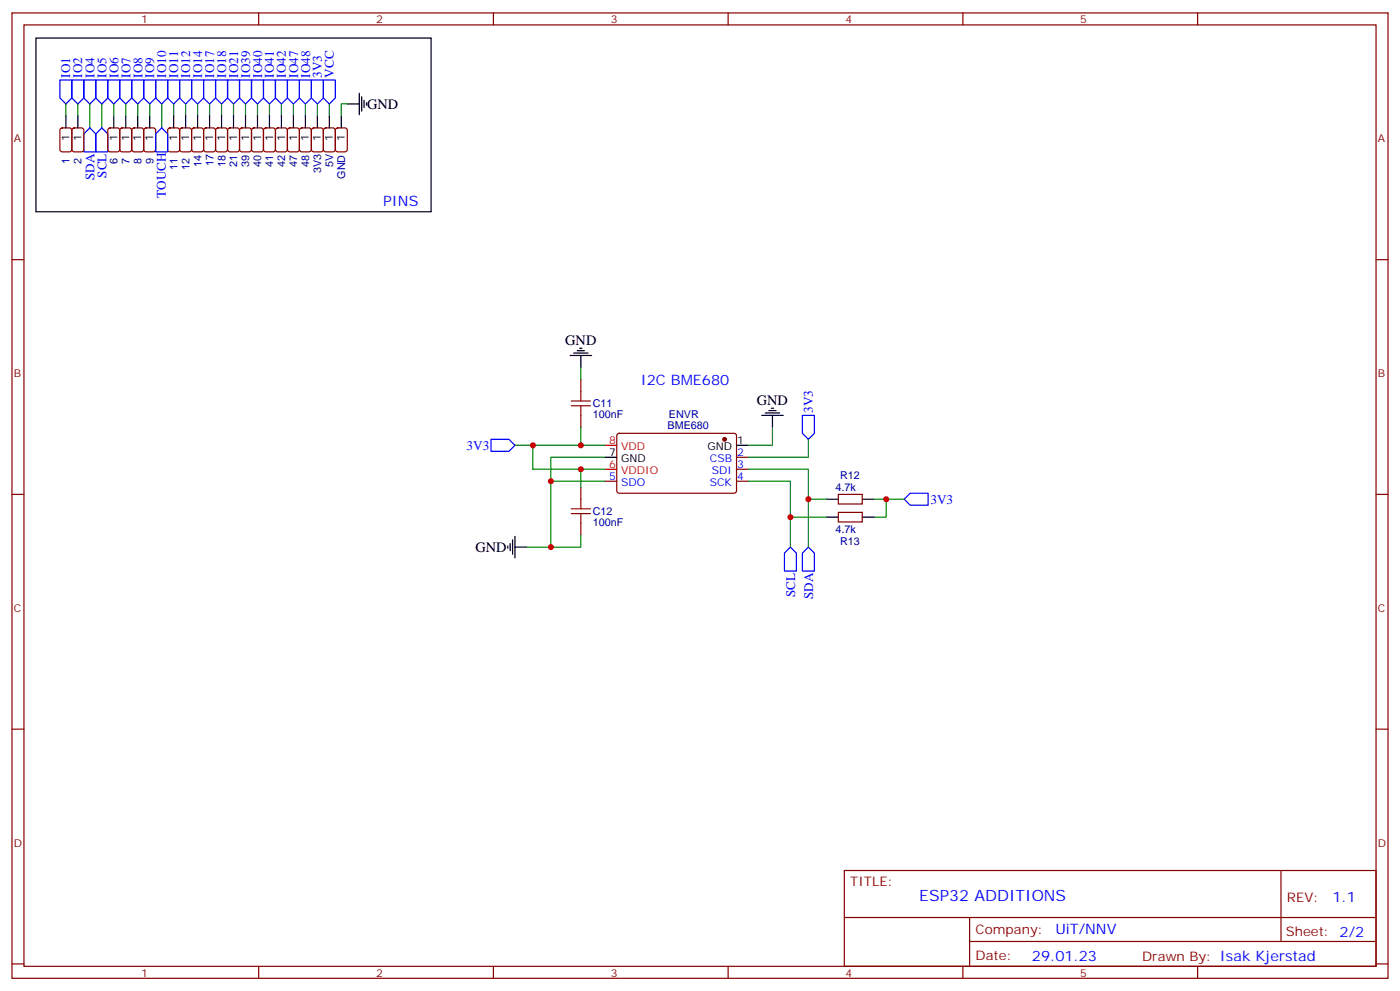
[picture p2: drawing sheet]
<svg xmlns="http://www.w3.org/2000/svg" width="412mm" height="292mm" viewBox="0 0 412 292" stroke-linecap="round" stroke-linejoin="round" font-family="sans-serif">
<g fill="none" stroke="#870000" stroke-width=".35">
<path d="M3.5 3.8h405.4v284.3h-405.4zM7.1 7.3h398.2v277.3h-398.2zM76.2 3.8v3.5M145.3 3.8v3.5M214.5 3.8v3.5M283.6 3.8v3.5M352.8 3.8v3.5M17.9 37.9l.4-.2h2.2l.6 .4 .1 5.9-.5 .7h-2.4l-.6-.4-.1-5.9zM21.4 37.9l.5-.2h2.1l.6 .4 .1 5.9-.5 .7h-2.3l-.7-.4v-5.9zM32 37.9l.5-.2h2.1l.6 .4 .1 5.9-.5 .7h-2.3l-.7-.4-.1-5.9zM35.5 37.9l.5-.2h2.1l.7 .4v5.9l-.5 .7h-2.3l-.7-.4v-5.9zM39 37.9l.5-.2h2.1l.7 .4v5.9l-.4 .7h-2.4l-.6-.4-.1-5.9z"/>
<path d="M42.6 37.9l.4-.2h2.2l.6 .4 .1 5.9-.5 .7h-2.4l-.6-.4-.1-5.9zM49.6 37.9l.5-.2h2.1l.7 .4v5.9l-.4 .7h-2.4l-.7-.4v-5.9zM53.2 37.9l.4-.2h2.1l.7 .4v5.9l-.4 .7h-2.4l-.6-.4-.1-5.9zM56.7 37.9l.4-.2h2.2l.6 .4 .1 5.9-.5 .7h-2.4l-.6-.4-.1-5.9zM60.2 37.9l.5-.2h2.1l.6 .4 .1 5.9-.5 .7h-2.3l-.7-.4v-5.9zM63.7 37.9l.5-.2h2.1l.7 .4v5.9l-.4 .7h-2.4l-.6-.4-.1-5.9zM67.3 37.9l.4-.2h2.1l.7 .4 .1 5.9-.5 .7h-2.4l-.6-.4-.1-5.9zM70.8 37.9l.5-.2h2.1l.6 .4 .1 5.9-.5 .7h-2.3l-.7-.4v-5.9zM74.3 37.9l.5-.2h2.1l.7 .4v5.9l-.5 .7h-2.3l-.7-.4v-5.9zM77.8 37.9l.5-.2h2.1l.7 .4v5.9l-.4 .7h-2.4l-.6-.4-.1-5.9zM81.4 37.9l.4-.2h2.2l.6 .4 .1 5.9-.5 .7h-2.4l-.6-.4-.1-5.9zM84.9 37.9l.5-.2h2.1l.6 .4 .1 5.9-.5 .7h-2.3l-.7-.4v-5.9z"/>
<path d="M88.4 37.9l.5-.2h2.1l.7 .4v5.9l-.4 .7h-2.4l-.7-.4v-5.9zM92 37.9l.4-.2h2.1l.7 .4v5.9l-.4 .7h-2.4l-.6-.4-.1-5.9zM95.5 37.9l.5-.2h2.1l.6 .4 .1 5.9-.5 .7h-2.3l-.7-.4-.1-5.9zM99 37.9l.5-.2h2.1l.7 .4v5.9l-.5 .7h-2.3l-.7-.4v-5.9zM3.5 76.5h3.6M405.3 76.5h3.6M171.1 111.8v3.5M171.1 122.3v3.6M181.9 127.8l.5-.2 34.1 .1 .5 .6-.1 16.5-.6 .5-34.2-.1-.4-.6v-16.3zM217 138.2h3.5M217 134.7h3.5M3.5 145.6h3.6"/>
<path d="M171.1 143.5v3.5M171.1 154.1v3.5M178.2 141.7h3.5M217 141.7h3.5M246.9 145.6h7.1v2.8h-7.1zM246.9 150.9h7.1v2.8h-7.1zM405.3 145.6h3.6M3.5 214.8h3.6M405.3 214.8h3.6M248.7 256.4h156.6v28.2h-156.6zM377.3 256.4v20.9M248.7 270.2h156.5"/>
<path d="M285.6 277.3h119.6M285.6 270.2v14.2M3.5 283.9h3.6M76.2 284.6v3.5M145.3 284.6v3.5M214.5 284.6v3.5M283.6 284.6v3.5M352.8 284.6v3.5M405.3 283.9h3.6"/>
</g>
<circle cx="213.4" cy="129.4" r=".53" fill="#870000" stroke="#870000" stroke-width=".35"/>
<path d="M178.2 131.2h3.5M178.2 138.2h3.5" fill="none" stroke="#f00" stroke-width=".35"/>
<g fill="none" stroke="#000" stroke-width=".35">
<path d="M10.6 11.2h116.4v51.2h-116.4zM19.4 34.1v3.6M22.9 34.1v3.6M33.5 34.1v3.6M37 34.1v3.6M40.6 34.1v3.6M44.1 34.1v3.6M51.2 34.1v3.6M54.7 34.1v3.6M58.2 34.1v3.6M61.7 34.1v3.6M65.3 34.1v3.6"/>
<path d="M68.8 34.1v3.6M72.3 34.1v3.6M75.8 34.1v3.6M79.4 34.1v3.6M82.9 34.1v3.6M86.4 34.1v3.6M90 34.1v3.6M93.5 34.1v3.6M97 34.1v3.6M100.5 34.1v3.6M102.3 30.6h3.5M105.8 27.4v6.4"/>
<path d="M106.5 28.5v4.2M107.2 29.6v2.1M107.9 30.3v.7M167.9 104.7h6.4M169 104h4.2M170 103.3h2.2M170.7 102.6h.7M171.1 104.7v3.5M178.2 134.7h3.5M217 131.2h3.5M224.4 122.3h6.3M225.4 121.6h4.3"/>
<path d="M226.5 120.9h2.1M227.2 120.2h.7M227.5 122.3v3.6M151 159v4.3M151.7 158v6.3M243.4 147h3.5M243.4 152.3h3.5M254 147h3.5M254 152.3h3.5M149.6 160.8v.7M150.3 160.1v2.1M151.7 161.1h3.5"/>
</g>
<g fill="none" stroke="#00f" stroke-width=".35">
<path d="M17.6 23.6h3.6v5.3l-1.8 1.7-1.8-1.7zM21.2 23.6h3.5v5.3l-1.8 1.7-1.7-1.7zM24.7 23.6h3.5v5.3l-1.7 1.7-1.8-1.7zM26.5 37.7l1.7 1.7v5.3h-3.5v-5.3zM28.2 23.6h3.5v5.3l-1.7 1.7-1.8-1.7zM30 37.7l1.7 1.7v5.3h-3.5v-5.3zM31.7 23.6h3.6v5.3l-1.8 1.7-1.8-1.7zM35.3 23.6h3.5v5.3l-1.8 1.7-1.7-1.7zM38.8 23.6h3.5v5.3l-1.7 1.7-1.8-1.7zM42.3 23.6h3.6v5.3l-1.8 1.7-1.8-1.7zM45.9 23.6h3.5v5.3l-1.8 1.7-1.7-1.7zM47.6 37.7l1.8 1.7v5.3h-3.5v-5.3z"/>
<path d="M49.4 23.6h3.5v5.3l-1.7 1.7-1.8-1.7zM52.9 23.6h3.5v5.3l-1.7 1.7-1.8-1.7zM56.4 23.6h3.6v5.3l-1.8 1.7-1.8-1.7zM60 23.6h3.5v5.3l-1.8 1.7-1.7-1.7zM63.5 23.6h3.5v5.3l-1.7 1.7-1.8-1.7zM67 23.6h3.6v5.3l-1.8 1.7-1.8-1.7zM70.6 23.6h3.5v5.3l-1.8 1.7-1.7-1.7zM74.1 23.6h3.5v5.3l-1.8 1.7-1.7-1.7zM77.6 23.6h3.5v5.3l-1.7 1.7-1.8-1.7zM81.1 23.6h3.6v5.3l-1.8 1.7-1.8-1.7zM84.7 23.6h3.5v5.3l-1.8 1.7-1.7-1.7zM88.2 23.6h3.5v5.3l-1.7 1.7-1.8-1.7z"/>
<path d="M91.7 23.6h3.5v5.3l-1.7 1.7-1.8-1.7zM95.2 23.6h3.6v5.3l-1.8 1.7-1.8-1.7zM144.6 129.4h5.3l1.8 1.8-1.8 1.7h-5.3zM236.4 122.3h3.5v5.3l-1.8 1.8-1.7-1.8zM266.3 147l1.8-1.7h5.3v3.5h-5.3zM232.8 161.1l1.8 1.8v5.3h-3.5v-5.3zM238.1 161.1l1.8 1.8v5.3h-3.5v-5.3z"/>
</g>
<path d="M168.3 119.5h5.6M168.3 118.1h5.6M171.1 115.3v2.8M171.1 119.5v2.8M168.3 151.3h5.6M168.3 149.9h5.6M171.1 147v2.9M171.1 151.3v2.8" fill="none" stroke="#a10000" stroke-width=".35"/>
<g fill="none" stroke="#008700" stroke-width=".35">
<path d="M19.4 30.6v3.5M22.9 30.6v3.5M26.5 30.6v7.1M30 30.6v7.1M33.5 30.6v3.5M37 30.6v3.5M40.6 30.6v3.5M44.1 30.6v3.5M47.6 30.6v7.1M51.2 30.6v3.5M54.7 30.6v3.5M58.2 30.6v3.5"/>
<path d="M61.7 30.6v3.5M65.3 30.6v3.5M68.8 30.6v3.5M72.3 30.6v3.5M75.8 30.6v3.5M79.4 30.6v3.5M82.9 30.6v3.5M86.4 30.6v3.5M90 30.6v3.5M93.5 30.6v3.5M97 30.6v3.5M102.3 30.6h-1.8v3.5"/>
<path d="M171.1 108.2v3.6M151.7 131.2h5.3M171.1 125.9v5.3M171.1 138.2v5.3M178.2 131.2h-21.2v7h21.2M178.2 134.7h-15.9v26.4M220.5 138.2h17.6v22.9M227.5 125.9v5.3h-7M238.1 129.4v5.3h-17.6M162.3 141.7h15.9M171.1 157.6v3.5h-15.9M220.5 141.7h12.3v19.4"/>
<path d="M232.8 152.3h10.6M238.1 147h5.3M257.5 147h8.8M261.1 147v5.3h-3.6"/>
</g>
<g fill="#c00">
<circle cx="171.1" cy="131.2" r=".88"/>
<circle cx="171.1" cy="138.2" r=".88"/>
<circle cx="157" cy="131.2" r=".88"/>
<circle cx="162.3" cy="161.1" r=".88"/>
<circle cx="238.1" cy="147" r=".88"/>
<circle cx="232.8" cy="152.3" r=".88"/>
<circle cx="261.1" cy="147" r=".88"/>
<circle cx="162.3" cy="141.7" r=".88"/>
</g>
<text font-size="4.6" fill="#00f" x="270.8" y="265.4">ESP32 ADDITIONS</text>
<g font-size="4.2">
<text x="108.1" y="32.1">GND</text>
<text x="166.5" y="101.5">GND</text>
<text x="223" y="119.2">GND</text>
<text x="140.1" y="162.6">GND</text>
</g>
<g font-size="4.2" fill="#00f">
<text x="112.9" y="60.6">PINS</text>
<text x="188.7" y="113.5">I2C BME680</text>
<text x="392.5" y="265.7">1.1</text>
<text x="310.9" y="275.2">UiT/NNV</text>
<text x="304" y="283">29.01.23</text>
</g>
<g font-size="3.9" fill="#00f">
<text x="20.7" y="22.9" transform="rotate(-90 20.7 22.9)">IO1</text>
<text x="24.2" y="22.9" transform="rotate(-90 24.2 22.9)">IO2</text>
<text x="27.8" y="22.9" transform="rotate(-90 27.8 22.9)">IO4</text>
<text x="31.3" y="22.9" transform="rotate(-90 31.3 22.9)">IO5</text>
<text x="34.9" y="22.9" transform="rotate(-90 34.9 22.9)">IO6</text>
<text x="38.4" y="22.9" transform="rotate(-90 38.4 22.9)">IO7</text>
<text x="41.9" y="22.9" transform="rotate(-90 41.9 22.9)">IO8</text>
<text x="45.5" y="22.9" transform="rotate(-90 45.5 22.9)">IO9</text>
<text x="49" y="22.9" transform="rotate(-90 49 22.9)">IO10</text>
<text x="52.5" y="22.9" transform="rotate(-90 52.5 22.9)">IO11</text>
<text x="56" y="22.9" transform="rotate(-90 56 22.9)">IO12</text>
<text x="59.6" y="22.9" transform="rotate(-90 59.6 22.9)">IO14</text>
<text x="63.1" y="22.9" transform="rotate(-90 63.1 22.9)">IO17</text>
<text x="66.6" y="22.9" transform="rotate(-90 66.6 22.9)">IO18</text>
<text x="70.2" y="22.9" transform="rotate(-90 70.2 22.9)">IO21</text>
<text x="73.7" y="22.9" transform="rotate(-90 73.7 22.9)">IO39</text>
<text x="77.2" y="22.9" transform="rotate(-90 77.2 22.9)">IO40</text>
<text x="80.7" y="22.9" transform="rotate(-90 80.7 22.9)">IO41</text>
<text x="84.2" y="22.9" transform="rotate(-90 84.2 22.9)">IO42</text>
<text x="87.8" y="22.9" transform="rotate(-90 87.8 22.9)">IO47</text>
<text x="91.3" y="22.9" transform="rotate(-90 91.3 22.9)">IO48</text>
<text x="94.8" y="22.9" transform="rotate(-90 94.8 22.9)">3V3</text>
<text x="98.3" y="22.9" transform="rotate(-90 98.3 22.9)">VCC</text>
<text x="27.9" y="53" transform="rotate(-90 27.9 53)">SDA</text>
<text x="31.4" y="52.3" transform="rotate(-90 31.4 52.3)">SCL</text>
<text x="48.9" y="58.3" transform="rotate(-90 48.9 58.3)">TOUCH</text>
<text x="239.5" y="121.6" transform="rotate(-90 239.5 121.6)">3V3</text>
<text x="137.4" y="132.4">3V3</text>
<text x="274.1" y="148.4">3V3</text>
<text x="234.2" y="175.8" transform="rotate(-90 234.2 175.8)">SCL</text>
<text x="239.5" y="176.4" transform="rotate(-90 239.5 176.4)">SDA</text>
</g>
<g font-size="3.9" fill="#800">
<text x="250.5" y="261">TITLE:</text>
<text x="379.1" y="265.7">REV:</text>
<text x="287.4" y="275.2">Company:</text>
<text x="378.7" y="275.8">Sheet: 2/2</text>
<text x="287.4" y="282.9">Date:</text>
<text x="336.4" y="282.9">Drawn By: Isak Kjerstad</text>
</g>
<g font-size="3.2" fill="#800">
<text x="41.6" y="6.8">1</text>
<text x="110.8" y="6.8">2</text>
<text x="179.9" y="6.8">3</text>
<text x="249.1" y="6.8">4</text>
<text x="318.2" y="6.8">5</text>
<text x="4.1" y="41.9">A</text>
<text x="405.9" y="41.9">A</text>
<text x="4.1" y="111.1">B</text>
<text x="405.9" y="111.1">B</text>
<text x="4.1" y="180.2">C</text>
<text x="405.9" y="180.2">C</text>
<text x="4.1" y="249.3">D</text>
<text x="405.9" y="249.3">D</text>
<text x="41.6" y="287.6">1</text>
<text x="110.8" y="287.6">2</text>
<text x="179.9" y="287.6">3</text>
<text x="249.1" y="287.6">4</text>
<text x="318.2" y="287.6">5</text>
</g>
<g font-size="3.2">
<text x="20.5" y="41.5" transform="rotate(-90 20.5 41.5)">1</text>
<text x="24" y="41.5" transform="rotate(-90 24 41.5)">1</text>
<text x="34.6" y="41.5" transform="rotate(-90 34.6 41.5)">1</text>
<text x="38.1" y="41.5" transform="rotate(-90 38.1 41.5)">1</text>
<text x="41.6" y="41.5" transform="rotate(-90 41.6 41.5)">1</text>
<text x="45.2" y="41.5" transform="rotate(-90 45.2 41.5)">1</text>
<text x="52.2" y="41.5" transform="rotate(-90 52.2 41.5)">1</text>
<text x="55.7" y="41.5" transform="rotate(-90 55.7 41.5)">1</text>
<text x="59.3" y="41.5" transform="rotate(-90 59.3 41.5)">1</text>
<text x="62.8" y="41.5" transform="rotate(-90 62.8 41.5)">1</text>
<text x="66.3" y="41.5" transform="rotate(-90 66.3 41.5)">1</text>
<text x="69.8" y="41.5" transform="rotate(-90 69.8 41.5)">1</text>
<text x="73.4" y="41.5" transform="rotate(-90 73.4 41.5)">1</text>
<text x="76.9" y="41.5" transform="rotate(-90 76.9 41.5)">1</text>
<text x="80.4" y="41.5" transform="rotate(-90 80.4 41.5)">1</text>
<text x="84" y="41.5" transform="rotate(-90 84 41.5)">1</text>
<text x="87.5" y="41.5" transform="rotate(-90 87.5 41.5)">1</text>
<text x="91" y="41.5" transform="rotate(-90 91 41.5)">1</text>
<text x="94.5" y="41.5" transform="rotate(-90 94.5 41.5)">1</text>
<text x="98.1" y="41.5" transform="rotate(-90 98.1 41.5)">1</text>
<text x="101.6" y="41.5" transform="rotate(-90 101.6 41.5)">1</text>
<text x="217.1" y="130.8">1</text>
<text x="179.5" y="134.3">7</text>
<text x="183" y="136.1">GND</text>
<text x="208.4" y="132.6">GND</text>
</g>
<g font-size="3.2" fill="#000080">
<text x="20.5" y="48.2" transform="rotate(-90 20.5 48.2)">1</text>
<text x="24" y="48.2" transform="rotate(-90 24 48.2)">2</text>
<text x="34.6" y="48.2" transform="rotate(-90 34.6 48.2)">6</text>
<text x="38.2" y="48.2" transform="rotate(-90 38.2 48.2)">7</text>
<text x="41.7" y="48.2" transform="rotate(-90 41.7 48.2)">8</text>
<text x="45.2" y="48.2" transform="rotate(-90 45.2 48.2)">9</text>
<text x="52.3" y="50" transform="rotate(-90 52.3 50)">11</text>
<text x="55.8" y="50" transform="rotate(-90 55.8 50)">12</text>
<text x="59.3" y="49.1" transform="rotate(-90 59.3 49.1)">14</text>
<text x="62.9" y="49" transform="rotate(-90 62.9 49)">17</text>
<text x="66.4" y="49.1" transform="rotate(-90 66.4 49.1)">18</text>
<text x="69.9" y="49.1" transform="rotate(-90 69.9 49.1)">21</text>
<text x="73.4" y="49.1" transform="rotate(-90 73.4 49.1)">39</text>
<text x="77" y="49.1" transform="rotate(-90 77 49.1)">40</text>
<text x="80.5" y="49.1" transform="rotate(-90 80.5 49.1)">41</text>
<text x="84" y="49.1" transform="rotate(-90 84 49.1)">42</text>
<text x="87.5" y="49.1" transform="rotate(-90 87.5 49.1)">47</text>
<text x="91.1" y="49.1" transform="rotate(-90 91.1 49.1)">48</text>
<text x="94.6" y="50.9" transform="rotate(-90 94.6 50.9)">3V3</text>
<text x="98.1" y="49.1" transform="rotate(-90 98.1 49.1)">5V</text>
<text x="101.7" y="52.7" transform="rotate(-90 101.7 52.7)">GND</text>
<text x="174.6" y="120">C11</text>
<text x="174.6" y="123.1">100nF</text>
<text x="197.1" y="123.2">ENVR</text>
<text x="196.6" y="126.5">BME680</text>
<text x="247.5" y="141.2">R12</text>
<text x="246.1" y="144.7">4.7k</text>
<text x="174.6" y="154.9">100nF</text>
<text x="174.6" y="151.7">C12</text>
<text x="246.1" y="157">4.7k</text>
<text x="247.5" y="160.6">R13</text>
</g>
<g font-size="3.2" fill="#f00">
<text x="179.5" y="130.8">8</text>
<text x="179.5" y="137.9">6</text>
<text x="183" y="132.6">VDD</text>
<text x="183" y="139.6">VDDIO</text>
</g>
<g font-size="3.2" fill="#00f">
<text x="209.1" y="136.1">CSB</text>
<text x="217.1" y="137.9">3</text>
<text x="217.1" y="134.3">2</text>
<text x="179.5" y="141.4">5</text>
<text x="183" y="143.2">SDO</text>
<text x="209.1" y="143.2">SCK</text>
<text x="209.7" y="139.6">SDI</text>
<text x="217.1" y="141.4">4</text>
</g>
</svg>
